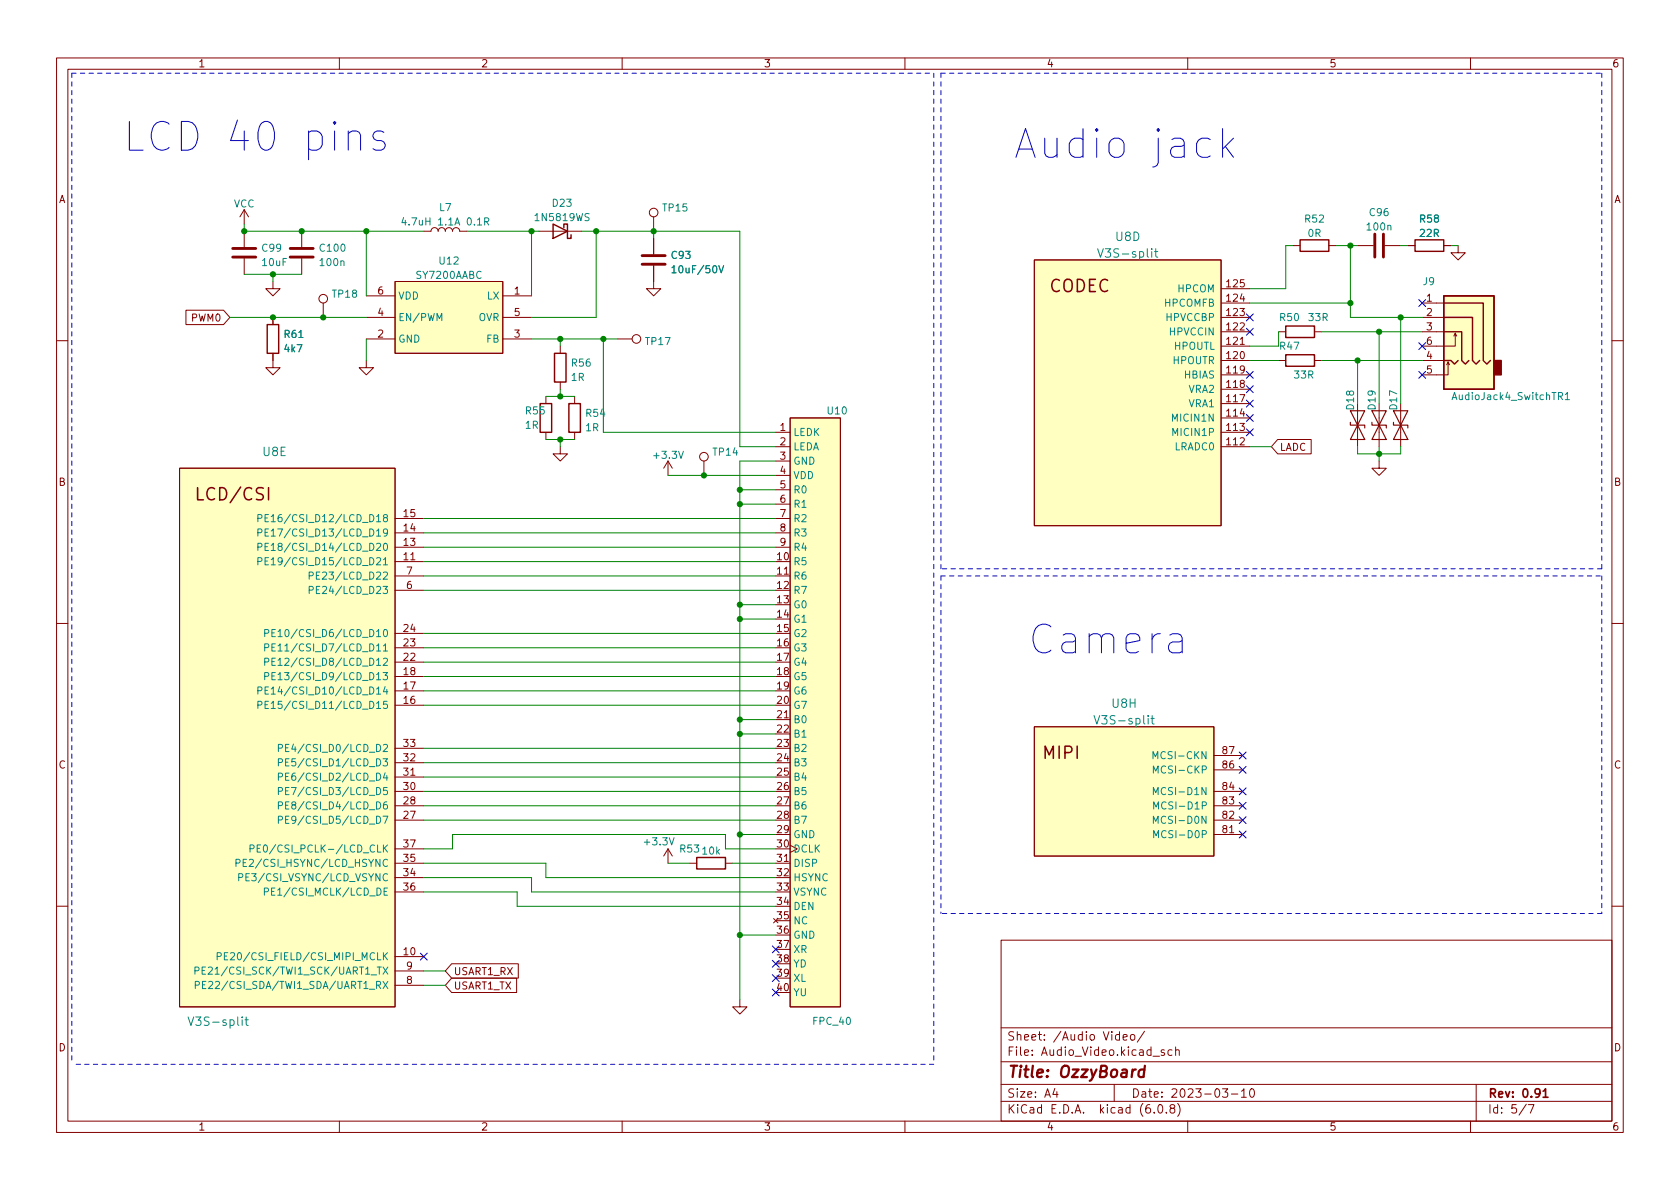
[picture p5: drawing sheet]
<svg xmlns="http://www.w3.org/2000/svg" width="297mm" height="210mm" viewBox="0 0 297 210" stroke-linecap="round" stroke-linejoin="round" font-family="sans-serif">
<g fill="none" stroke="#840000" stroke-width=".18">
<path d="M10 10.2h277v190.1h-277zM12 12.2h273v186.1h-273zM60 10.2v2M110 10.2v2M160 10.2v2M210 10.2v2M260 10.2v2M43.2 37.1l-.8 1.2M43.2 37.1v2.5M43.2 37.1l.7 1.2M115.6 38.3v2.6M32.9 54.9h6.6l1.1 1.2-1.1 1.3h-6.6z"/>
<path d="M43.2 40.9v2.8M43.2 45.7v2.8M48.3 49.8v1.2h1.2l-1.2 1.3-1.3-1.3h1.3M48.3 56.1v1.3M53.3 40.9v2.8M53.3 45.7v2.8M57.1 53.6v2.5M64.8 52.3h5M64.8 59.9h5M64.8 56.1h5M69.8 49.8h19.1v12.7h-19.1zM74.9 40.9h1.3a.64 .64 0 0 1 .6-.6 .64 .64 0 0 1 .7 .6 .64 .64 0 0 1 .6-.6 .64 .64 0 0 1 .6 .6 .64 .64 0 0 1 .7-.6 .64 .64 0 0 1 .6 .6 .64 .64 0 0 1 .6-.6 .64 .64 0 0 1 .7 .6h1.2"/>
<path d="M88.9 52.3h5.1M88.9 59.9h5.1M88.9 56.1h5.1M95.2 40.9h7.7M109.2 59.9h2.6M115.6 47v4h1.2l-1.2 1.3-1.3-1.3h1.3M115.6 42.2v2.8M182.9 46h33v47h-33zM215.9 56.1h5.1M215.9 58.7h5.1M215.9 53.6h5.1M215.9 51h5.1"/>
<path d="M226.1 58.7h1.2M228.6 43.4h1.3M232.4 58.7h1.3M234.9 43.4h1.3M240 43.4h2.8M244.9 43.4h2.7M248.9 43.4h1.3M251.5 56.1h3.8M251.5 58.7h3.8M251.5 53.6h3.8M255.3 43.4h1.2M257.3 58.9l-.3 .5"/>
<path d="M257.6 59.4l-.3-.5v2.3h-5.8M257.8 43.4v1.3h1.3l-1.3 1.3-1.3-1.3h1.3M10 60.2h2M48.3 62.5v2.5h1.2l-1.2 1.3-1.3-1.3h1.3M64.8 63.7v1.3h1.2l-1.2 1.3-1.3-1.3h1.3M96.5 70.1v1.3M96.5 76.4v1.3M99.1 79v1.3h1.2l-1.2 1.2-1.3-1.2h1.3M99.1 61.2v1.3M99.1 67.6v1.2M101.6 70.1v1.3M101.6 76.4v1.3"/>
<path d="M137.2 76.4h2.5M137.2 79h2.5M139.7 73.9h8.9v104.1h-8.9zM215.9 76.4h5.1M215.9 79h5.1M215.9 73.9h5.1M215.9 71.4h5.1M215.9 68.8h5.1M215.9 66.3h5.1M215.9 63.7h5.1M215.9 61.2h5.1M225.9 77.7h5.9v2.6h-5.9l-1.1-1.3z"/>
<path d="M226.1 63.7h1.2M232.4 63.7h1.3M240 71.4v7.6M243.8 71.4v7.6M247.6 71.4v7.6M251.5 63.7h3.8M256 64l-.2 .5M256.3 64.5l-.3-.5v2.3h-4.5M285 60.2h2M31.7 82.8h38.1v95.2h-38.1zM69.8 91.7h5.1M69.8 94.2h5.1"/>
<path d="M69.8 96.8h5.1M69.8 99.3h5.1M118.1 81.5v2.6M118.1 81.5l-.8 1.3M118.1 81.5l.8 1.3M124.5 81.5v2.6M137.2 81.5h2.5M137.2 84.1h2.5M137.2 86.6h2.5M137.2 89.1h2.5M137.2 91.7h2.5M137.2 94.2h2.5"/>
<path d="M137.2 96.8h2.5M243.8 81.5v1.3h1.3l-1.3 1.3-1.2-1.3h1.2M10 110.2h2M69.8 101.8h5.1M69.8 119.6h5.1M69.8 117.1h5.1M69.8 114.5h5.1M69.8 112h5.1M69.8 104.4h5.1M137.2 101.8h2.5M285 110.2h2M69.8 139.9h5.1"/>
<path d="M69.8 124.7h5.1M69.8 122.2h5.1M69.8 137.4h5.1M69.8 134.9h5.1M69.8 132.3h5.1M137.2 127.2h2.5M182.9 128.5h31.7v22.9h-31.7zM214.6 139.9h5.1M214.6 136.1h5.1M214.6 133.6h5.1M69.8 152.6h5.1M69.8 145h5.1"/>
<path d="M69.8 142.5h5.1M69.8 155.2h5.1M69.8 157.7h5.1M69.8 150.1h5.1M118.1 150.1l-.8 1.3M118.1 150.1v2.5M118.1 150.1l.8 1.3M121.9 152.6h1.3M128.3 152.6h1.2M137.2 152.6h2.5M139.7 149.5l1.3 .6-1.3 .6M214.6 147.6h5.1"/>
<path d="M214.6 145h5.1M214.6 142.5h5.1M10 160.2h2M69.8 169.2h5.1M69.8 174.2h5.1M69.8 171.7h5.1M79.9 170.4h11.7v2.6h-11.7l-1.2-1.3zM79.9 173h11.4v2.5h-11.4l-1.2-1.3zM130.8 176.8v1.2h1.3l-1.3 1.3-1.3-1.3h1.3M136.8 162.4l.7 .8M137.5 162.4l-.7 .8M177 166.3h108v32h-108z"/>
<path d="M285 160.2h2M60 198.3v2M110 198.3v2M160 198.3v2M177 194.8h108M177 191.8h108M177 187.8h108M177 181.8h108M186.5 192.5l-.4 1h1M186.9 193v1M197 191.8v3M197.9 183l-.4-.1-.3 .3v.4l.2 .3h.5"/>
<path d="M197.9 182.4v1.5M198.6 183.4l.7-.1-.1-.3-.4-.1-.2 .2v.8h.6M199.9 183.1l.2-.2 .5 .2v.5l-.1 .3h-.4l-.2-.1zM202.4 182.4l-1.3 1.9M203.9 186.8h1.1M204.1 196.7v.1M204.9 195.4l.2-.1a.81 .81 0 0 1 .6 .7 .81 .81 0 0 1-.3 .8h-.2a.81 .81 0 0 1-.6-.6 .81 .81 0 0 1 .3-.8zM205.9 185.7l-.4-.1-.2 .2 .1 .3 .5 .1v.4h-.6M206.2 196.7v.1M207.1 196l-.2-.3v-.2l.2-.2 .5 .1 .1 .2-.1 .2-.6 .2-.1 .3v.4l.2 .1h.5l.1-.3-.1-.4-.2-.1M207.2 185.7l-.4-.1-.3 .3v.4l.1 .3h.6M207.9 185.8l.2-.2 .3 .1 .1 .9"/>
<path d="M207.9 185.1v1.5M208.2 195.1a1.72 1.72 0 0 1 0 2.3M210 198.3v2M216.1 192.5h1l-.5 .6 .4 .1v.7l-.2 .1h-.4l-.3-.1M217.7 193.5h1.2M219.5 193l.4-.5v1.5M219.5 194h.9M221.1 192.7l.2-.2a.81 .81 0 0 1 .6 .7 .81 .81 0 0 1-.3 .8h-.2a.81 .81 0 0 1-.3-1.3zM260 198.3v2M261 191.8v6.5M269.9 195.3l-1.3 1.9M270.2 195.3h1l-.6 1.5"/>
<circle cx="115.6" cy="37.6" r=".76"/>
<circle cx="57.1" cy="52.8" r=".76"/>
<circle cx="112.5" cy="59.9" r=".76"/>
<circle cx="124.5" cy="80.8" r=".76"/>
</g>
<path d="M272.8 193l.5-.5v1.5M272.8 194h.9" fill="none" stroke="#840000" stroke-width=".3"/>
<path d="M202.3 189.2a.66 .66 0 0 0-1 .3v.6l.1 .3 .2 .1 .6-.1M202.4 188.5l-.2 2" fill="none" stroke="#840000" stroke-width=".4"/>
<g fill="none" stroke="#840000" stroke-width=".25">
<path d="M97.8 39.6l2.5 1.3-2.5 1.3zM47.2 57.4h2.1v5.1h-2.1zM99.7 40.3v-.7h.6v2.6h.7v-.7M227.3 57.7h5.1v2h-5.1zM229.9 42.4h5v2h-5zM250.2 42.4h5.1v2h-5.1zM255.3 52.3h8.9v16.5h-8.9zM255.3 58.7h3.1v5l.7 .7 .6-.7M255.3 56.1h5v7.6l.7 .7 .6-.7M255.3 53.6h7v10.1l.6 .7 .6-.7M95.5 71.4h2v5h-2zM98 62.5h2.1v5.1h-2.1z"/>
<path d="M100.6 71.4h2v5h-2zM227.3 62.7h5.1v2.1h-5.1zM255.3 63.7h1.2l.7 .7 .6-.7M123.2 151.6h5.1v2.1h-5.1z"/>
</g>
<g fill="#ffffc2" stroke="#ffffc2" stroke-width=".18">
<path d="M139.7 73.9h8.9v104.1h-8.9z"/>
<path d="M69.8 49.8h19.1v12.7h-19.1z"/>
<path d="M182.9 46h33v47h-33z"/>
<path d="M182.9 128.5h31.7v22.9h-31.7z"/>
<path d="M255.3 52.3h8.9v16.5h-8.9z"/>
<path d="M31.7 82.8h38.1v95.2h-38.1z"/>
</g>
<g fill="none" stroke="#008484" stroke-width=".18">
<path d="M71.4 38.5l-.3 .9h.7M85.7 39.2l.6-.1 .1-.2v-.3l-.7-.1v1.3M86 39.2l.4 .6M118.8 47.3l.4-.3v1.2M118.8 48.2h.7M127.1 47l.4 1.2 .4-1.2M194.1 44l.5 1.5 .5-1.5M204.1 44.5h.6M204.3 44v1.3l.4 .2M275.5 70.1l.7-.1 .1-.2-.1-.3-.7-.1v1.3M275.9 70.1l.4 .6M276.8 69.8l.3-.4v1.3"/>
<path d="M276.8 70.7h.7M45.6 99.3l.6-.1 .1-.2v-.3l-.7-.1v1.3M45.6 96.7h.6l.1-.2v-.3l-.7-.1v1.2M45.6 94.2l.6-.1 .1-.1v-.3l-.7-.2v1.3M45.6 91.7l.6-.1 .1-.2v-.3l-.7-.1v1.3M46.9 99.2h.4M46.9 96.7h.4M46.9 94.1h.4M46.9 91.6h.4M47.5 98.6h-.6v1.3h.6M47.5 96.1h-.6v1.2h.6M47.5 93.5h-.6v1.3h.6"/>
<path d="M47.5 91h-.6v1.3h.6M48 99l.3-.4v1.3M48 96.4l.3-.3v1.2M48 93.9l.3-.4v1.3M48 91.4l.3-.4v1.3M48 99.9h.7M48 97.3h.7M48 94.8h.7M48 92.3h.7M46.8 119.6l.6-.1 .1-.1v-.3l-.7-.2v1.3M46.8 117.1l.6-.1 .1-.2v-.3l-.7-.1v1.3M46.8 114.5h.6l.1-.2v-.3l-.7-.1v1.2"/>
<path d="M46.8 112l.6-.1 .1-.2v-.3l-.7-.1v1.3M48.1 119.5h.4M48.1 117h.4M48.1 114.5h.4M48.1 111.9h.4M48.7 118.9h-.6v1.3h.6M48.7 116.4h-.6v1.3h.6M48.7 113.9h-.6v1.2h.6M48.7 111.3h-.6v1.3h.6M54.7 104.4l.6-.1 .1-.2-.1-.3-.6-.1v1.3M54.7 101.8h.6l.1-.2-.1-.3-.6-.1v1.2M45.6 124.7l.6-.1 .1-.2v-.3l-.7-.1v1.3"/>
<path d="M45.6 122.1h.6l.1-.2v-.3l-.7-.1v1.2M46.9 124.6h.4M46.9 122.1h.4M47.5 124h-.6v1.3h.6M47.5 121.5h-.6v1.2h.6M48 124.4l.3-.4v1.3M48 121.8l.3-.3v1.2M48 125.3h.7M48 122.7h.7M49.2 139.9h.6l.1-.2v-.3l-.7-.1v1.2M49.2 137.4l.6-.1 .1-.2v-.3l-.7-.1v1.3M49.2 134.8h.6l.1-.2v-.3l-.7-.1v1.2"/>
<path d="M49.2 132.3l.6-.1 .1-.1v-.3l-.7-.2v1.3M50.5 139.9h.4M50.5 137.3h.4M50.5 134.8h.4M50.5 132.2h.4M51.1 139.3h-.6v1.2h.6M51.1 136.7h-.6v1.3h.6M51.1 134.2h-.6v1.2h.6M51.1 131.6h-.6v1.3h.6M193.4 126.5l.5 1.5 .5-1.5M203.5 127h.6M203.7 126.5v1.3l.4 .2"/>
<path d="M203.9 134.2v-1.3l.4 .9 .4-.9v1.3M203.9 136.7v-1.3l.4 .9 .5-.9v1.3M41.7 152.6h.6l.2-.2-.1-.3-.7-.1v1.2M42.2 155.2l.6-.1 .1-.2v-.3l-.7-.1v1.3M43 152.6h.4M43.6 152h-.6v1.2h.6M44.2 150.1l.6-.1 .1-.2v-.3l-.7-.1v1.3M45.5 150h.4M46.1 149.4h-.6v1.3h.6M46.7 157.7l.6-.1 .2-.1-.1-.3-.7-.2v1.3M49.2 145l.6-.1 .1-.1v-.3l-.7-.2v1.3M49.2 142.5l.6-.1 .1-.2v-.3l-.7-.1v1.3"/>
<path d="M50.5 144.9h.4M50.5 142.4h.4M51.1 144.3h-.6v1.3h.6M51.1 141.8h-.6v1.3h.6M203.9 145.6v-1.3l.4 .9 .5-.9v1.3M203.9 140.5v-1.2l.4 .9 .5-.9v1.2M204 148.1v-1.2l.4 .9 .4-.9v1.2M204 143.1v-1.3l.4 .9 .4-.9v1.3M33.3 179.8l.5 1.5 .5-1.5M34.5 171.7l.6-.1 .1-.2-.1-.3-.6-.1v1.3M34.5 174.2l.6-.1 .2-.1-.1-.3-.7-.2v1.3M35.7 171.6h.5"/>
<path d="M35.8 174.1h.4M36.3 171h-.6v1.3h.6M36.4 173.5h-.6v1.3h.6M36.8 171.1l.5-.1 .3 .4-.8 .9h.8M38.4 169.1h.6l.1-.2v-.3l-.7-.1v1.2M39.7 169.1h.4M40.3 168.5h-.6v1.2h.6M43.5 179.8v1.3l.4 .2M43.3 180.3h.6"/>
</g>
<path d="M41.1 45.5h4.1M41.1 43.9h4.1M51.3 45.5h4.1M51.3 43.9h4.1M113.5 46.7h4.1M113.5 45.2h4.1M243.1 41.4v4.1M244.6 41.4v4.1" fill="none" stroke="#840000" stroke-width=".51"/>
<path d="M264.2 63.7h1.2v2.6h-1.2z" fill="#840000" stroke="#840000" stroke-width=".25"/>
<path d="M238.8 72.6h2.5l-1.3 2.6zM238.8 74.7v.5h2.5v.5M240 75.2l1.3 2.5h-2.5zM242.6 72.6h2.5l-1.3 2.6zM242.6 74.7v.5h2.5v.5M243.8 75.2l1.3 2.5h-2.5zM246.4 72.6h2.5l-1.3 2.6zM246.4 74.7v.5h2.5v.5M247.6 75.2l1.3 2.5h-2.5z" fill="none" stroke="#840000" stroke-width=".2"/>
<path d="M61.6 23.6a1.26 1.26 0 0 1 2.2 .3v2.6M67.9 23.4l-.5-.2h-.7l-.5 .2-.3 .5 .3 .7 .5 .3h.7l.5 .2 .2 .5-.2 .7-.5 .2h-1l-.5-.2M216.2 22.7v5.1M216.6 25.9l1.5 1.9M218.1 24.4l-1.9 2" fill="none" stroke="#0000c2" stroke-width=".18"/>
<path d="M12.7 12.9h152.4M12.7 12.9v175.3M165.1 12.9v175.3M166.4 12.9h116.8M166.4 12.9v87.7M283.2 12.9v87.7M166.4 101.8h116.8M166.4 101.8v59.7M283.2 101.8v59.7M283.2 100.6h-116.8M283.2 161.5h-116.8M165.1 188.2h-152.4" fill="none" stroke="#0000c2" stroke-width=".18" stroke-dasharray=".8 .8"/>
<g fill="none" stroke="#008400" stroke-width=".18">
<path d="M43.2 39.6v1.3h31.7M40.6 56.1h24.2M43.2 48.5h10.1M48.3 48.5v1.3M64.8 40.9v11.4M64.8 59.9v3.8M82.5 40.9h12.7M94 40.9v11.4M94 59.9h15.2M99.1 59.9v1.3M102.9 40.9h27.9v38.1h6.4M105.4 40.9v15.2h-11.4"/>
<path d="M106.7 59.9v16.5h30.5M115.6 40.9v1.3M221 53.6h17.8M226.1 58.7v2.5h-5.1M228.6 43.4h-1.3v7.6h-6.3M233.7 58.7h17.8M236.2 43.4h3.8M238.8 43.4v12.7h12.7M243.8 58.7v12.7M247.6 43.4h1.3M247.6 56.1v15.3M256.5 43.4h1.3"/>
<path d="M96.5 77.7h5.1M96.5 70.1h5.1M99.1 68.8v1.3M99.1 77.7v1.3M221 79h3.8M221 63.7h5.1M233.7 63.7h17.8M240 79v1.3h7.6v-1.3M240 63.7v7.7M243.8 79v2.5M74.9 96.8h62.3M74.9 91.7h62.3"/>
<path d="M74.9 94.2h62.3M74.9 99.3h62.3M118.1 84.1h19.1M130.8 89.1h6.4M130.8 86.6h6.4M137.2 81.5h-6.4v95.3M74.9 114.5h62.3M74.9 104.4h62.3M74.9 117.1h62.3M74.9 119.6h62.3M74.9 112h62.3M74.9 101.8h62.3"/>
<path d="M130.8 106.9h6.4M130.8 109.5h6.4M74.9 132.3h62.3M74.9 134.9h62.3M74.9 124.7h62.3M74.9 139.9h62.3M74.9 137.4h62.3M74.9 122.2h62.3M130.8 129.8h6.4M130.8 127.2h6.4M74.9 150.1h5.1v-2.5h48.3v2.5h8.9M74.9 152.6h21.6v2.6h40.7"/>
<path d="M74.9 145h62.3M74.9 155.2h19.1v2.5h43.2M74.9 157.7h16.5v2.6h45.8M74.9 142.5h62.3M118.1 152.6h3.8M129.5 152.6h7.7M130.8 147.6h6.4M74.9 171.7h3.8M74.9 174.2h3.8M130.8 165.3h6.4"/>
</g>
<g fill="none" stroke="#000084" stroke-width=".18">
<path d="M220.4 58.1l1.2 1.2M220.4 55.5l1.2 1.2M221.6 58.1l-1.2 1.2M221.6 55.5l-1.2 1.2M250.9 53l1.2 1.2M252.1 53l-1.2 1.2M220.4 73.3l1.2 1.2M220.4 65.7l1.2 1.2M220.4 70.8l1.2 1.2M220.4 75.8l1.2 1.3M220.4 68.2l1.2 1.2M221.6 73.3l-1.2 1.2"/>
<path d="M221.6 65.7l-1.2 1.2M221.6 70.8l-1.2 1.2M221.6 75.8l-1.2 1.3M221.6 68.2l-1.2 1.2M250.9 60.6l1.2 1.2M250.9 65.7l1.2 1.2M252.1 60.6l-1.2 1.2M252.1 65.7l-1.2 1.2M219.1 139.3l1.2 1.3M219.1 133l1.2 1.2M219.1 135.5l1.2 1.2M220.3 139.3l-1.2 1.3"/>
<path d="M220.3 133l-1.2 1.2M220.3 135.5l-1.2 1.2M219.1 147l1.2 1.2M219.1 144.4l1.2 1.2M219.1 141.9l1.2 1.2M220.3 147l-1.2 1.2M220.3 144.4l-1.2 1.2M220.3 141.9l-1.2 1.2M74.3 168.5l1.2 1.3M75.5 168.5l-1.2 1.3M136.6 169.8l1.2 1.2M136.6 167.3l1.2 1.2"/>
<path d="M136.6 172.4l1.2 1.2M136.6 174.9l1.2 1.2M137.8 169.8l-1.2 1.2M137.8 167.3l-1.2 1.2M137.8 172.4l-1.2 1.2M137.8 174.9l-1.2 1.2"/>
</g>
<g fill="#008400" stroke="#008400" stroke-width=".18">
<circle cx="64.8" cy="40.9" r=".46"/>
<circle cx="53.3" cy="40.9" r=".46"/>
<circle cx="48.3" cy="56.1" r=".46"/>
<circle cx="57.1" cy="56.1" r=".46"/>
<circle cx="48.3" cy="48.5" r=".46"/>
<circle cx="43.2" cy="40.9" r=".46"/>
<circle cx="94" cy="40.9" r=".46"/>
<circle cx="247.6" cy="56.1" r=".46"/>
<circle cx="243.8" cy="58.7" r=".46"/>
<circle cx="240" cy="63.7" r=".46"/>
<circle cx="130.8" cy="109.5" r=".46"/>
<circle cx="130.8" cy="127.2" r=".46"/>
<circle cx="130.8" cy="106.9" r=".46"/>
<circle cx="130.8" cy="129.8" r=".46"/>
<circle cx="130.8" cy="147.6" r=".46"/>
<circle cx="124.5" cy="84.1" r=".46"/>
<circle cx="99.1" cy="77.7" r=".46"/>
<circle cx="105.4" cy="40.9" r=".46"/>
<circle cx="99.1" cy="59.9" r=".46"/>
<circle cx="106.7" cy="59.9" r=".46"/>
<circle cx="115.6" cy="40.9" r=".46"/>
<circle cx="99.1" cy="70.1" r=".46"/>
<circle cx="243.8" cy="80.3" r=".46"/>
<circle cx="130.8" cy="89.1" r=".46"/>
<circle cx="238.8" cy="43.4" r=".46"/>
<circle cx="238.8" cy="53.6" r=".46"/>
<circle cx="130.8" cy="86.6" r=".46"/>
<circle cx="130.8" cy="165.3" r=".46"/>
</g>
<g font-size="7.1" fill="#0000c2">
<text x="21.6" y="26.8">LCD 40 pins</text>
<text x="179.1" y="28.1">Audio jack</text>
<text x="181.6" y="115.7">Camera</text>
</g>
<g font-size="3" fill="#840000">
<text x="185.5" y="51.7">CODEC</text>
<text x="35.2" y="88.5">LCD/CSI</text>
<text x="184.5" y="134.2">MIPI</text>
</g>
<text font-size="2.8" fill="#840000" x="178" y="190.6">Title: OzzyBoard</text>
<g font-size="2.1" fill="#008484">
<text x="194.9" y="45.6">V3S-split</text>
<text x="197.3" y="42.6">U8D</text>
<text x="46.5" y="80.6">U8E</text>
<text x="196.7" y="125.2">U8H</text>
<text x="194.3" y="128.1">V3S-split</text>
<text x="34.1" y="181.4">V3S-split</text>
</g>
<g font-size="2.1" fill="#840000">
<text x="178" y="184">Sheet: /Audio Video/</text>
<text x="178" y="186.7">File: Audio_Video.kicad_sch</text>
<text x="178" y="196.9">KiCad E.D.A. kicad (6.0.8)</text>
<text x="178" y="194.1">Size: A4</text>
<text x="200" y="194.1">Date: 2023-03-10</text>
<text x="263" y="194.1">Rev: 0.91</text>
<text x="263" y="196.9">Id: 5/7</text>
</g>
<g font-size="1.8" fill="#840000">
<text x="35" y="11.9">1</text>
<text x="85" y="11.9">2</text>
<text x="135" y="11.9">3</text>
<text x="185" y="11.9">4</text>
<text x="235" y="11.9">5</text>
<text x="285" y="11.9">6</text>
<text x="10.3" y="35.9">A</text>
<text x="285.3" y="35.9">A</text>
<text x="66.8" y="52.1">6</text>
<text x="90.9" y="52.1">1</text>
<text x="217" y="53.3">124</text>
<text x="217" y="50.8">125</text>
<text x="252.2" y="53.3">1</text>
<text x="33.9" y="56.9">PWM0</text>
<text x="66.8" y="59.7">2</text>
<text x="66.8" y="55.9">4</text>
<text x="90.9" y="59.7">3</text>
<text x="90.9" y="55.9">5</text>
<text x="217" y="58.4">122</text>
<text x="217" y="55.9">123</text>
<text x="252.2" y="55.9">2</text>
<text x="252.2" y="58.4">3</text>
<text x="217" y="63.5">120</text>
<text x="217" y="61">121</text>
<text x="252.2" y="63.5">4</text>
<text x="252.2" y="61">6</text>
<text x="217" y="71.1">117</text>
<text x="217" y="68.6">118</text>
<text x="217" y="66">119</text>
<text x="252.2" y="66">5</text>
<text x="137.9" y="76.2">1</text>
<text x="217" y="76.2">113</text>
<text x="217" y="73.7">114</text>
<text x="137.9" y="78.7">2</text>
<text x="137.9" y="81.3">3</text>
<text x="137.9" y="83.8">4</text>
<text x="217" y="78.7">112</text>
<text x="226.2" y="79.7">LADC</text>
<text x="10.3" y="85.9">B</text>
<text x="137.9" y="86.4">5</text>
<text x="137.9" y="88.9">6</text>
<text x="285.3" y="85.9">B</text>
<text x="71.4" y="94">14</text>
<text x="71.4" y="91.4">15</text>
<text x="137.9" y="91.4">7</text>
<text x="137.9" y="94">8</text>
<text x="71.4" y="99.1">11</text>
<text x="71.4" y="96.5">13</text>
<text x="71.9" y="101.6">7</text>
<text x="137.4" y="99.1">10</text>
<text x="137.4" y="101.6">11</text>
<text x="137.9" y="96.5">9</text>
<text x="71.9" y="104.1">6</text>
<text x="137.4" y="104.1">12</text>
<text x="137.4" y="106.7">13</text>
<text x="71.4" y="111.8">24</text>
<text x="137.4" y="109.2">14</text>
<text x="137.4" y="111.8">15</text>
<text x="71.4" y="119.4">18</text>
<text x="71.4" y="116.8">22</text>
<text x="71.4" y="114.3">23</text>
<text x="137.4" y="114.3">16</text>
<text x="137.4" y="116.8">17</text>
<text x="137.4" y="119.4">18</text>
<text x="71.4" y="124.5">16</text>
<text x="71.4" y="121.9">17</text>
<text x="137.4" y="121.9">19</text>
<text x="137.4" y="124.5">20</text>
<text x="137.4" y="127">21</text>
<text x="137.4" y="129.5">22</text>
<text x="10.3" y="135.9">C</text>
<text x="71.4" y="137.2">31</text>
<text x="71.4" y="134.6">32</text>
<text x="71.4" y="132.1">33</text>
<text x="137.4" y="132.1">23</text>
<text x="137.4" y="134.6">24</text>
<text x="137.4" y="137.2">25</text>
<text x="216.2" y="135.9">86</text>
<text x="216.2" y="133.3">87</text>
<text x="285.3" y="135.9">C</text>
<text x="71.4" y="142.2">28</text>
<text x="71.4" y="139.7">30</text>
<text x="137.4" y="139.7">26</text>
<text x="137.4" y="142.2">27</text>
<text x="216.2" y="142.2">83</text>
<text x="216.2" y="139.7">84</text>
<text x="71.4" y="144.8">27</text>
<text x="71.4" y="149.9">37</text>
<text x="137.4" y="144.8">28</text>
<text x="137.4" y="147.3">29</text>
<text x="137.4" y="149.9">30</text>
<text x="216.2" y="147.3">81</text>
<text x="216.2" y="144.8">82</text>
<text x="71.4" y="154.9">34</text>
<text x="71.4" y="152.4">35</text>
<text x="137.4" y="152.4">31</text>
<text x="137.4" y="154.9">32</text>
<text x="71.4" y="157.5">36</text>
<text x="137.4" y="157.5">33</text>
<text x="137.4" y="160">34</text>
<text x="137.4" y="162.6">35</text>
<text x="137.4" y="165.1">36</text>
<text x="137.4" y="167.6">37</text>
<text x="71.4" y="168.9">10</text>
<text x="71.9" y="174">8</text>
<text x="71.9" y="171.4">9</text>
<text x="80.2" y="172.4">USART1_RX</text>
<text x="137.4" y="170.2">38</text>
<text x="137.4" y="172.7">39</text>
<text x="80.2" y="175">USART1_TX</text>
<text x="137.4" y="175.3">40</text>
<text x="10.3" y="185.9">D</text>
<text x="285.3" y="185.9">D</text>
<text x="35" y="199.9">1</text>
<text x="85" y="199.9">2</text>
<text x="135" y="199.9">3</text>
<text x="185" y="199.9">4</text>
<text x="235" y="199.9">5</text>
<text x="285" y="199.9">6</text>
</g>
<g font-size="1.8" fill="#008484">
<text x="41.3" y="36.7">VCC</text>
<text x="72.1" y="39.9">4.7uH 1.1A 0.1R</text>
<text x="77.7" y="37.3">L7</text>
<text x="94.9" y="39.1">1N5819WS</text>
<text x="97.8" y="36.6">D23</text>
<text x="117.3" y="37.4">TP15</text>
<text x="230.8" y="39.3">R52</text>
<text x="231.3" y="41.9">0R</text>
<text x="241.8" y="40.7">100n</text>
<text x="242.2" y="38.2">C96</text>
<text x="251.1" y="39.3">R58</text>
<text x="251.1" y="41.9">22R</text>
<text x="46.4" y="44.5">C99</text>
<text x="46.4" y="47">10uF</text>
<text x="56.7" y="44.5">C100</text>
<text x="56.7" y="47">100n</text>
<text x="77.8" y="46.8">U12</text>
<text x="118.8" y="45.8">C93</text>
<text x="58.8" y="52.6">TP18</text>
<text x="70.4" y="53">VDD</text>
<text x="73.7" y="49.3">SY7200AABC</text>
<text x="86.1" y="53">LX</text>
<text x="119.4" y="48.3">10uF/50V</text>
<text x="208.3" y="51.7">HPCOM</text>
<text x="251.6" y="50.4">J9</text>
<text x="50.3" y="59.7">R61</text>
<text x="70.4" y="56.8">EN/PWM</text>
<text x="84.6" y="56.8">OVR</text>
<text x="205.9" y="54.2">HPCOMFB</text>
<text x="206.2" y="56.8">HPVCCBP</text>
<text x="206.9" y="59.3">HPVCCIN</text>
<text x="226.4" y="56.8">R50</text>
<text x="231.4" y="56.8">33R</text>
<text x="50.4" y="62.3">4k7</text>
<text x="70.4" y="60.6">GND</text>
<text x="86" y="60.6">FB</text>
<text x="101.1" y="64.8">R56</text>
<text x="114.2" y="61">TP17</text>
<text x="207.4" y="64.4">HPOUTR</text>
<text x="207.6" y="61.8">HPOUTL</text>
<text x="226.4" y="61.8">R47</text>
<text x="101" y="67.4">1R</text>
<text x="209.4" y="66.9">HBIAS</text>
<text x="210.2" y="69.5">VRA2</text>
<text x="228.9" y="66.9">33R</text>
<text x="257.2" y="70.7">AudioJack4_SwitchTR1</text>
<text x="92.9" y="75.8">1R</text>
<text x="93" y="73.3">R55</text>
<text x="103.6" y="76.2">1R</text>
<text x="103.7" y="73.7">R54</text>
<text x="140.2" y="77.1">LEDK</text>
<text x="146.4" y="73.3">U10</text>
<text x="207.6" y="74.5">MICIN1N</text>
<text x="207.7" y="77.1">MICIN1P</text>
<text x="210.2" y="72">VRA1</text>
<text x="239.4" y="72.4" transform="rotate(-90 239.4 72.4)">D18</text>
<text x="243.2" y="72.4" transform="rotate(-90 243.2 72.4)">D19</text>
<text x="247" y="72.4" transform="rotate(-90 247 72.4)">D17</text>
<text x="115.8" y="81.1">+3.3V</text>
<text x="126.2" y="80.6">TP14</text>
<text x="140.2" y="79.6">LEDA</text>
<text x="140.2" y="82.2">GND</text>
<text x="207.7" y="79.6">LRADC0</text>
<text x="140.2" y="84.7">VDD</text>
<text x="140.2" y="87.2">R0</text>
<text x="140.2" y="89.8">R1</text>
<text x="48.5" y="94.9">PE17/CSI_D13/LCD_D19</text>
<text x="48.5" y="92.3">PE16/CSI_D12/LCD_D18</text>
<text x="140.2" y="92.3">R2</text>
<text x="140.2" y="94.9">R3</text>
<text x="48.5" y="99.9">PE19/CSI_D15/LCD_D21</text>
<text x="48.5" y="97.4">PE18/CSI_D14/LCD_D20</text>
<text x="140.2" y="99.9">R5</text>
<text x="140.2" y="97.4">R4</text>
<text x="56.2" y="105">PE24/LCD_D23</text>
<text x="56.2" y="102.5">PE23/LCD_D22</text>
<text x="140.2" y="102.5">R6</text>
<text x="140.2" y="105">R7</text>
<text x="140.2" y="107.6">G0</text>
<text x="49.5" y="112.6">PE10/CSI_D6/LCD_D10</text>
<text x="140.2" y="110.1">G1</text>
<text x="140.2" y="112.6">G2</text>
<text x="49.5" y="117.7">PE12/CSI_D8/LCD_D12</text>
<text x="49.5" y="115.2">PE11/CSI_D7/LCD_D11</text>
<text x="140.2" y="115.2">G3</text>
<text x="140.2" y="117.7">G4</text>
<text x="48.5" y="125.3">PE15/CSI_D11/LCD_D15</text>
<text x="48.5" y="122.8">PE14/CSI_D10/LCD_D14</text>
<text x="49.5" y="120.3">PE13/CSI_D9/LCD_D13</text>
<text x="140.2" y="120.3">G5</text>
<text x="140.2" y="122.8">G6</text>
<text x="140.2" y="125.3">G7</text>
<text x="140.2" y="127.9">B0</text>
<text x="140.2" y="130.4">B1</text>
<text x="51.4" y="135.5">PE5/CSI_D1/LCD_D3</text>
<text x="51.4" y="133">PE4/CSI_D0/LCD_D2</text>
<text x="140.2" y="133">B2</text>
<text x="140.2" y="135.5">B3</text>
<text x="204.8" y="134.2">MCSI-CKN</text>
<text x="204.9" y="136.8">MCSI-CKP</text>
<text x="51.4" y="143.1">PE8/CSI_D4/LCD_D6</text>
<text x="51.4" y="140.6">PE7/CSI_D3/LCD_D5</text>
<text x="51.4" y="138">PE6/CSI_D2/LCD_D4</text>
<text x="140.2" y="138">B4</text>
<text x="140.2" y="140.6">B5</text>
<text x="140.2" y="143.1">B6</text>
<text x="205.1" y="140.6">MCSI-D1N</text>
<text x="205.2" y="143.1">MCSI-D1P</text>
<text x="51.4" y="145.7">PE9/CSI_D5/LCD_D7</text>
<text x="114.1" y="149.5">+3.3V</text>
<text x="140.2" y="145.7">B7</text>
<text x="140.2" y="148.2">GND</text>
<text x="205.1" y="145.7">MCSI-D0N</text>
<text x="205.2" y="148.2">MCSI-D0P</text>
<text x="43.6" y="153.3">PE2/CSI_HSYNC/LCD_HSYNC</text>
<text x="43.8" y="155.8">PE3/CSI_VSYNC/LCD_VSYNC</text>
<text x="46.9" y="150.7">PE0/CSI_PCLK-/LCD_CLK</text>
<text x="120.3" y="150.7">R53</text>
<text x="124.3" y="151.1">10k</text>
<text x="140.2" y="150.7">DCLK</text>
<text x="140.2" y="153.3">DISP</text>
<text x="140.2" y="155.8">HSYNC</text>
<text x="48.4" y="158.4">PE1/CSI_MCLK/LCD_DE</text>
<text x="140.2" y="158.4">VSYNC</text>
<text x="140.2" y="160.9">DEN</text>
<text x="140.2" y="163.4">NC</text>
<text x="140.2" y="166">GND</text>
<text x="37.3" y="172.3">PE21/CSI_SCK/TWI1_SCK/UART1_TX</text>
<text x="40.8" y="169.8">PE20/CSI_FIELD/CSI_MIPI_MCLK</text>
<text x="140.2" y="168.5">XR</text>
<text x="140.2" y="171.1">YD</text>
<text x="140.2" y="173.6">XL</text>
<text x="37.1" y="174.9">PE22/CSI_SDA/TWI1_SDA/UART1_RX</text>
<text x="140.2" y="176.1">YU</text>
<text x="143.9" y="181.2">FPC_40</text>
</g>
</svg>
